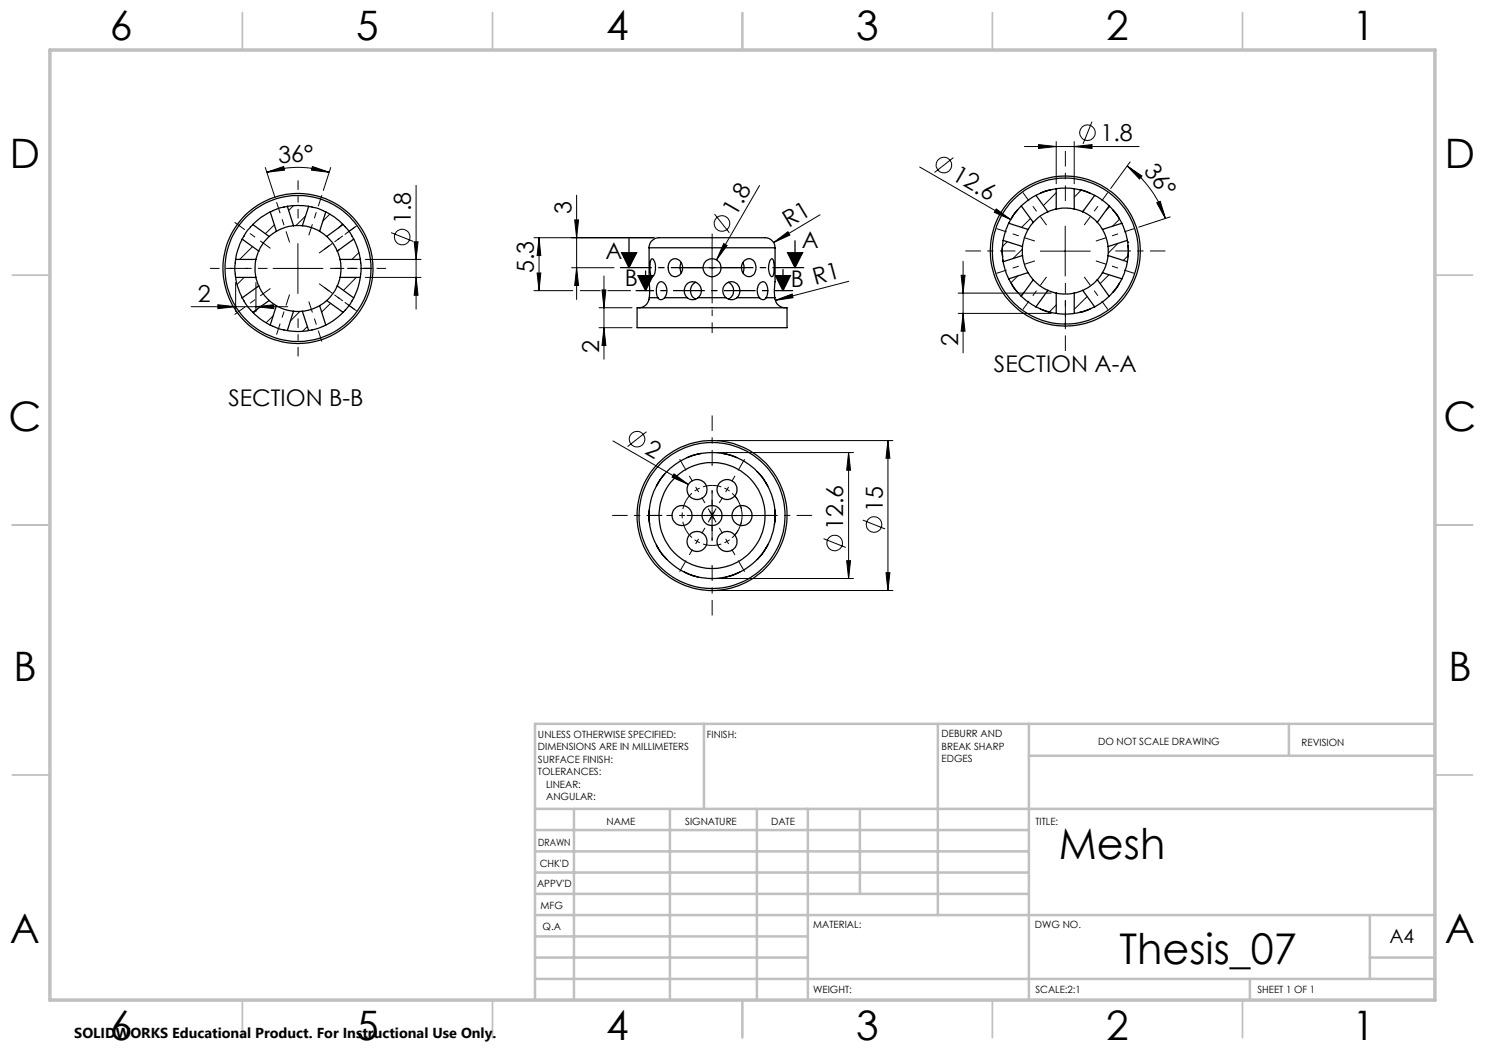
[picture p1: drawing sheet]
<svg xmlns="http://www.w3.org/2000/svg" width="297mm" height="210mm" viewBox="0 0 297 210" stroke-linecap="round" stroke-linejoin="round" font-family="sans-serif">
<g fill="none" stroke="#000" stroke-width=".25">
<path d="M207.2 39.1l-1.6 1-1.3 1.1M207.2 39.1l2.4 3.3M210.3 37.9l-2.2 .7M211.2 37.7l1.9-.1 1.7 .1M211.2 37.7a12.5 12.5 0 0 0-4 1.4M211.2 37.7v4.1M214.8 37.7a12.3 12.3 0 0 1 4.1 1.4M214.8 37.7v4.1M215.9 37.9l2.1 .7M218.9 39.1l1.7 1 1.2 1.1M218.9 39.1l-2.4 3.3M47.1 51.9v.1a8.6 8.6 0 0 0 0 3.5"/>
<path d="M47.1 55.5a13.4 13.4 0 0 0 1.3 4.1M47.1 55.5h4.1M47.1 51.9h4.1M48.4 59.6h.1a9.7 9.7 0 0 0 2.1 2.9M48.4 47.8a13.7 13.7 0 0 0-1.3 4.1M48.4 47.8l3.4 2.4M50.6 44.9l-.1 .1a9.1 9.1 0 0 0-2.1 2.8M50.6 44.9l3.2 2.4M51.2 51.9a9.1 9.1 0 0 0 0 3.6M51.2 55.5l.6 1.7M51.8 57.2a8.7 8.7 0 0 0 2 2.9M51.8 50.2l-.6 1.7"/>
<path d="M51.8 57.2l-3.4 2.4M53.8 47.3a8.2 8.2 0 0 0-2 2.9M54 42.4a11.6 11.6 0 0 0-3.4 2.5M54 42.4l1.3 3.8M55.3 46.2l-1.5 1.1M57.5 41.3a9.2 9.2 0 0 0-3.5 1.1M57.5 41.3a13 13 0 0 1 4.2 0M57.5 41.3l1.2 3.8M58.7 45.1a9.1 9.1 0 0 0-3.4 1.1M58.7 45.1h1.8M60.5 45.1a9.5 9.5 0 0 1 3.4 1.1M61.7 41.3h.1a8.6 8.6 0 0 1 3.4 1.1"/>
<path d="M61.7 41.3l-1.2 3.8M63.9 46.2l1.4 1.1M65.2 42.4a12 12 0 0 1 3.4 2.5M65.2 42.4l-1.3 3.8M65.3 47.3a8 8 0 0 1 2.2 2.9M67.5 57.2a8.5 8.5 0 0 1-2.2 2.9M67.5 50.2l.5 1.7M67.5 57.2l3.2 2.4M68 51.9a9.2 9.2 0 0 1 0 3.6M68 55.5l-.5 1.7M68 55.5h4.1M68 51.9h4.1"/>
<path d="M68.6 44.9a8.8 8.8 0 0 1 2.1 2.9M68.6 44.9l-3.3 2.4M70.7 59.6l-.9 1.5-1.2 1.4M70.7 47.8a12.5 12.5 0 0 1 1.4 4.1M70.7 47.8l-3.2 2.4M72.1 51.9a8.9 8.9 0 0 1 0 3.5v.1M72.1 55.5a12.3 12.3 0 0 1-1.4 4.1M124.3 50.5h3l-1.5 3zM125.8 47.7v5.8M127.6 55.1h3l-1.5 3zM129.1 54.2v3.9M129.8 49.6a2.32 2.32 0 0 1 3-2.1h17.7a8.7 8.7 0 0 1 3.5 .3 2.02 2.02 0 0 1 1 1.8"/>
<path d="M129.8 49.6l.1 9.9M129.8 49.6h25.2M129.9 59.5l-.1 .2a2.07 2.07 0 0 1-2 1.9M129.9 59.5h1.7M130.2 51.8h.2a1.45 1.45 0 0 1 .7 1.7 1.63 1.63 0 0 1-.7 1.8 5.1 5.1 0 0 1-.2-3.5zM131.6 59.5a.74 .74 0 0 0 .7 .5 .74 .74 0 0 0 .6-.5M131.6 59.5a2.53 2.53 0 0 1 .4-3.1 1.67 1.67 0 0 1 1.3 2.3l-.4 .8M132.9 59.5h4.5M134.1 52.2a1.5 1.5 0 0 1 1.7-.2 1.5 1.5 0 0 1 .7 1.6 1.47 1.47 0 0 1-1.5 1.7 1.47 1.47 0 0 1-1.4-1.8l.2-.8zM136.2 52.5l-.2 1 .2 1.1M137.4 59.5a1.62 1.62 0 0 0 2.2 0M137.4 59.5a1.76 1.76 0 0 1 0-2.7 1.76 1.76 0 0 1 2.7 .6 1.76 1.76 0 0 1-.5 2.1"/>
<path d="M139.1 56.5a1.86 1.86 0 0 0-1 1.6 1.86 1.86 0 0 0 1 1.7M139.6 59.5h5.6M145.2 59.5a1.63 1.63 0 0 0 2.2 0M145.2 59.5a1.78 1.78 0 0 1-.2-2.6 1.78 1.78 0 0 1 2.6 0 1.78 1.78 0 0 1-.2 2.6M145.7 56.5a1.87 1.87 0 0 1 1 1.6 1.87 1.87 0 0 1-1 1.7M147.4 59.5h4.5M148.6 52.5a2.57 2.57 0 0 1 0 2.1M148.8 52.2a1.39 1.39 0 0 1 1.6-.3 1.39 1.39 0 0 1 .8 1.4 1.58 1.58 0 0 1-1.6 2 1.88 1.88 0 0 1-.8-3.1zM151.9 59.5a.74 .74 0 0 0 1.3 0M151.9 59.5a2.11 2.11 0 0 1 .6-3.2 1.59 1.59 0 0 1 1.1 1.9l-.4 1.3M153.2 59.5h1.8M154.2 51.8l.2-.1a2.58 2.58 0 0 1 .4 2.4 1.01 1.01 0 0 1-.5 1.2 2.95 2.95 0 0 1-.1-3.5z"/>
<path d="M155 59.5v.1a2.05 2.05 0 0 0 2 2M155 49.6v6.8l-.1 1.5 .1 1.6M155.1 55.1h3l-1.5 3zM156.6 53.9v4.2M157.5 50.5h3l-1.5 3zM159 48.1v5.4M200.5 49.1l-.1 .8 .1 1.5M200.6 52h.1M200.6 52.3l.6 2.2 .6 1.3M200.6 48.1a13 13 0 0 0 0 4.2M200.6 48.1l3.9 1.2M201.8 44.7l-.6 1.4-.6 2"/>
<path d="M201.8 55.8a11.6 11.6 0 0 0 2.5 3.5M201.8 44.7l3.8 1.2M202.2 56.7l1.4 1.8M203.6 41.9l-.8 .9-.6 .9M204.3 59.3l.9 .8 2 1.3M204.3 41.2a12 12 0 0 0-2.5 3.5M204.3 41.2l2.4 3.3M204.5 51.1a9.8 9.8 0 0 0 1.1 3.4M204.5 49.3v1.8M204.5 51.1l-3.9 1.2M205.6 45.9a8.2 8.2 0 0 0-1.1 3.4M205.6 54.5l1.1 1.4"/>
<path d="M205.6 54.5l-3.8 1.3M206.7 55.9a7.2 7.2 0 0 0 2.9 2.2M206.7 44.5l-1.1 1.4M206.7 55.9l-2.4 3.4M209.6 42.4a7.5 7.5 0 0 0-2.9 2.1M209.6 58.1l1.6 .5M209.6 58.1l-2.4 3.3M211.2 58.6a9.2 9.2 0 0 0 3.6 0M211.2 41.8a9.1 9.1 0 0 1 3.6 0M211.2 41.8l-1.6 .6M211.2 58.6v4.1M214.8 41.8l1.7 .6"/>
<path d="M214.8 58.6v4.1M216.5 42.4a7.8 7.8 0 0 1 3 2.1M216.5 58.1l-1.7 .5M216.5 58.1l2.4 3.3M219.5 55.9a8 8 0 0 1-3 2.2M219.5 44.5l1 1.4M219.5 55.9l2.3 3.4M220.5 45.9a8.4 8.4 0 0 1 1.1 3.4M220.5 54.5l-1 1.4M220.5 54.5l3.9 1.3M221.6 51.1a7.9 7.9 0 0 1-1.1 3.4M221.6 49.3v1.8"/>
<path d="M221.6 51.1l3.9 1.2M221.8 59.3l-1.1 .9-1.8 1.2M221.8 41.2a13.1 13.1 0 0 1 2.6 3.5M221.8 41.2l-2.3 3.3M222.5 41.9l1.4 1.8M223.9 56.7l-1.4 1.8M224.4 44.7v.1a10.1 10.1 0 0 1 1.1 3.3M224.4 55.8a12.6 12.6 0 0 1-2.6 3.5M224.4 44.7l-3.9 1.2M225.5 52.3l-.6 2.3-.5 1.2M225.5 48.1a10.9 10.9 0 0 1 0 4.2M225.5 48.1l-3.9 1.2"/>
<path d="M225.5 48.4h.1M225.6 49.1l.1 1.1-.1 1.2M50.6 62.5a12.6 12.6 0 0 0 3.4 2.5M53.8 60.1l1.5 1M53.8 60.1l-3.2 2.4M54 65l.3 .1a8.1 8.1 0 0 0 3.2 1M55.3 61.1a8.3 8.3 0 0 0 3.4 1.2M55.3 61.1l-1.3 3.9M57.5 66.1a10.9 10.9 0 0 0 4.2 0M58.7 62.3h1.8M58.7 62.3l-1.2 3.8M60.5 62.3l1.2 3.8"/>
<path d="M63.9 61.1a8.8 8.8 0 0 1-3.4 1.2M63.9 61.1l1.3 3.9M65.2 65h-.1a10.2 10.2 0 0 1-3.4 1.1M65.3 60.1l-1.4 1M65.3 60.1l3.3 2.4M68.6 62.5a13.1 13.1 0 0 1-3.4 2.5M127.4 61.6h30v3.9h-30zM207.2 61.4a13.7 13.7 0 0 0 4 1.3M208.1 61.8l1.1 .5 1.1 .2M211.2 62.7l1.4 .1 2.2-.1M218 61.8l-2.1 .7M218.9 61.4a13.4 13.4 0 0 1-4.1 1.3"/>
<path d="M131.5 96.8l-.2 .4M132.9 94.8l-1.3 2M140.3 90.7l-1.8 .4-1.1 .4M144.6 90.7l1.7 .4 1.1 .4M151.4 94.3l1 1.1 1.2 1.8M129.9 102l-.1 1.7 .1 1.2M131.3 109a8.8 8.8 0 0 0 2.1 2.9M136.8 114.4l1.7 .7 1.1 .3M148 114.4l-1.7 .7-1.1 .3M153.6 109a9.9 9.9 0 0 1-2.2 2.9M155 102v1.4l-.1 1.5"/>
<circle cx="59.6" cy="53.7" r="14.6"/>
<circle cx="59.6" cy="53.7" r="15"/>
<circle cx="142.4" cy="53.5" r="1.8"/>
<circle cx="213.1" cy="50.2" r="15"/>
<circle cx="213.1" cy="50.2" r="14.6"/>
<circle cx="139.4" cy="97.9" r="2"/>
<circle cx="145.4" cy="97.9" r="2"/>
<circle cx="136.4" cy="103.1" r="2.01"/>
<circle cx="139.4" cy="108.3" r="2"/>
<circle cx="142.4" cy="103.1" r="14.6"/>
<circle cx="142.4" cy="103.1" r="2.01"/>
<circle cx="142.4" cy="103.1" r="15"/>
<circle cx="142.4" cy="103.1" r="10.6"/>
<circle cx="142.4" cy="103.1" r="12.6"/>
<circle cx="145.4" cy="108.3" r="2"/>
<circle cx="148.4" cy="103.1" r="2.01"/>
</g>
<g fill="none" stroke="#000" stroke-width=".2">
<path d="M53.1 33.5l1.9 6M53.3 34.5l3.4-1.2 .2 .7zM53.3 34.5a20.2 20.2 0 0 1 12.5 0M62.5 33.3l3.3 1.2-3.5-.5zM66.1 33.5l-1.4 4.6M83.2 37.1v24.7M115.3 39v20.9M151.9 37.1l-8.6 14.9M183.9 33.4l18.2 10.5M190.7 31.5l-3.8 3M204.9 29.3h22.9M207.7 28.9l3.5 .4-3.5 .4z"/>
<path d="M211.2 38.6l-2.5 2.5M211.2 28.3v8.5M214.8 29.3l3.6-.4v.8zM214.8 28.3v8.5M216.3 38l-1.5 1.4M218.4 24.3l-1.8 4.5M225.4 33.2l3 2-.5 .6zM225.4 33.2a21.2 21.2 0 0 1 7.7 10.5M226 32.4l-3.9 5.3M47.1 56.5v5.8M48.8 55.5l-1.4 1.4M50.5 49.3l-2.6 2.6"/>
<path d="M51.2 56.5v5.8M51.7 57.1l-.4 .4M54.6 53.7h10M54.9 45l-1.8 1.7M58.7 41.1l-1 1M59.6 48.7v10M61.1 43.2l-1.9 1.9M66 42.8l-1.4 1.4M67.9 49.9l-.4 .4M68.5 44.8l-.8 .8M71.3 55.5l-2.6 2.6M71.8 50.5l-1.4 1.4"/>
<path d="M73.1 51.9h11.1M73.1 55.5h11.1M78.2 46.5l4.5 1.8M82.8 48.4h.8l-.4 3.5zM83.2 55.5l.4 3.5h-.8zM106.8 47.5h24M106.8 58.1h7.7M107.4 54.6h.8l-.4 3.5zM107.8 47.5l.4 3.6h-.8zM107.8 47.5v10.6M114.3 53.5h8.5M114.9 44h.8l-.4 3.5z"/>
<path d="M115.3 53.5l.4 3.6h-.8zM116.1 58.1h4M120.4 58h.8l-.4 3.6zM120.8 55.2v16.7M121.6 58.1h4.5M137.4 53.5h10M142.4 48.5v10.1M142.9 42.8l3 3.8M144.7 48.7l.7 .4-2.1 2.9zM154.7 48.5l2.9-2.2 .4 .7zM164 43l-9.3 5.5M169.8 56.3l-14.7 3.8"/>
<path d="M191.6 58.6h18.7M192.2 55.1h.8l-.4 3.5zM192.6 52.3v18.3M199.2 41.8l2.9 2.1-3.2-1.4zM201.5 48.3l-1 1M203.6 55.2l-1.4 1.4M204.5 49.8l-1.9 1.9M204.9 58.3l-.7 .8M206.1 43.7l-1.8 1.8M208.1 50.2h10M209.7 58.1l-.4 .4M213 45.2v10"/>
<path d="M216.9 41.9l-.4 .4M217.5 59.3l-2.7 2.6M221.8 55l-1.8 1.7M222 41.3l-.8 .8M223.6 48.7l-1.9 1.9M223.9 43.8l-1.4 1.5M225.6 51.1l-1 1M231.4 40.6l.7-.3 1 3.4zM234 43.4l-6.2 2M38.2 61.3h19.3M43.6 61l3.5 .3-3.5 .4zM51.2 61.3l3.6-.3v.7z"/>
<path d="M51.5 61.8l-.8 .8M54.6 63.1l-1.4 1.4M60 62.3l-1.9 1.9M61.5 65.3l-1 1M66.1 60.7l-1.8 1.7M119.8 61.6h6.6M119.8 65.5h6.6M120.8 65.5l.4 3.6h-.8zM155.1 60.1l3.3-1.3 .2 .7zM191.6 62.7h18.7M192.6 62.7l.4 3.5h-.8zM211.2 61l-1.3 1.4"/>
<path d="M122.6 88.2l15.1 8.7M129.3 86.4l-3.8 2.9M134.8 94.8l2.9 2.1-3.3-1.4zM142.4 98.1v10M143.4 88.1h35.2M143.4 90.5h27.3M146.4 98.7a6 6 0 0 1 0 8.9M169.7 90.5l.4 3.5h-.8zM169.7 90.5v25.2M177.6 88.1l.4 3.5h-.8zM177.6 88.1v30M137.4 103.1h16"/>
<path d="M143.4 118.1h35.2M143.4 115.7h27.3M164.7 107.7l4.5 1.8M169.3 112.1h.8l-.4 3.6zM172.6 104l4.4 1.8M177.2 114.5h.8l-.4 3.6z"/>
<circle cx="188.8" cy="33" r="1.54"/>
<circle cx="217.5" cy="26.6" r="1.55"/>
<circle cx="80.4" cy="47.4" r="1.56"/>
<circle cx="144.4" cy="44.7" r="1.56"/>
<circle cx="127.4" cy="87.8" r="1.55"/>
<circle cx="166.9" cy="108.6" r="1.55"/>
<circle cx="174.8" cy="104.9" r="1.56"/>
</g>
<g fill="none" stroke="#000" stroke-width=".2" stroke-dasharray="15.2 1.3 1.3 1.3" stroke-dashoffset="14.6" stroke-linecap="butt">
<path d="M139.4 97.9a6 6 0 0 0-2.8 3.9M139.4 97.9a6 6 0 0 1 4.9-.5M139.4 97.9l-2.5-4.3M139.4 97.9l2.5 4.3M145.4 97.9a6 6 0 0 0-4.8-.5M145.4 97.9a6 6 0 0 1 2.9 3.9M145.4 97.9l2.5-4.3M145.4 97.9l-2.5 4.3M136.4 103.1a6 6 0 0 0 2 4.4M136.4 103.1a6 6 0 0 1 2-4.5M136.4 103.1h-5M136.4 103.1h5"/>
<path d="M139.4 108.3a6 6 0 0 0 4.9 .5M139.4 108.3a6 6 0 0 1-2.8-3.9M139.4 108.3l-2.5 4.3M139.4 108.3l2.5-4.3M142.4 103.1v-5M142.4 103.1h-5M142.4 103.1v5M142.4 103.1h5M145.4 108.3a6 6 0 0 0 2.9-3.9M145.4 108.3a6 6 0 0 1-4.8 .5M145.4 108.3l2.5 4.3M145.4 108.3l-2.5-4.3"/>
</g>
<g fill="none" stroke="#000" stroke-width=".2" stroke-dasharray="15.2 1.3 1.3 1.3" stroke-linecap="butt">
<path d="M137.4 53.5h-1.8M142.4 48.5v-1.8M147.4 53.5h1.8M136.9 93.6l-1-1.8M142.4 93.1v-.2M147.9 93.6l1-1.8M131.4 103.1h-2M132.4 103.1h-.2M136.9 112.6l-1 1.7M141.4 103.1h2M141.9 102.2l1 1.8M141.9 104l1-1.8"/>
<path d="M142.4 113.1v.2M142.9 102.2l-1 1.8M142.9 104l-1-1.8M143.4 103.1h-2M147.9 112.6l1 1.7M152.4 103.1h.2M153.4 103.1h2"/>
</g>
<g fill="none" stroke="#000" stroke-width=".2" stroke-dasharray="15.2 1.3 1.3 1.3" stroke-dashoffset="13.1" stroke-linecap="butt">
<path d="M221.6 38.5l-4.8 6.5M64.8 49.9l6.5-4.7M64.8 57.4l6.5 4.8M66 53.7h8.1M142.4 58.5v8.1M207 52.2l-7.7 2.5M207 48.2l-7.7-2.5M209.3 55.4l-4.7 6.5M209.3 45l-4.7-6.5M213.1 56.6v8.1M216.8 55.4l4.8 6.5M219.2 52.2l7.6 2.5"/>
<path d="M226.8 45.7l-7.6 2.5"/>
</g>
<path d="M203.1 50.2h-10M213.1 40.2v-10M223.1 50.2h10M213.1 60.2v10M142.4 93.1v-10M132.4 103.1h-10M142.4 113.1v10M152.4 103.1h10" fill="none" stroke="#000" stroke-width=".2" stroke-dasharray="15.2 1.3 1.3 1.3" stroke-dashoffset="12.1" stroke-linecap="butt"/>
<path d="M55.3 40.4l2.6 8.1M61.8 47.1l2.6-8.1M55.3 66.9l2.6-8M61.8 60.3l2.6 8" fill="none" stroke="#000" stroke-width=".2" stroke-dasharray="15.2 1.3 1.3 1.3" stroke-dashoffset="12.9" stroke-linecap="butt"/>
<path d="M54.1 49.7l-7.2-5.2M54.1 57.7l-7.2 5.2M71 45.4l-7.2 5.2M71 61.9l-7.2-5.2" fill="none" stroke="#000" stroke-width=".2" stroke-dasharray="15.2 1.3 1.3 1.3" stroke-dashoffset="12.7" stroke-linecap="butt"/>
<path d="M45.9 53.7h7.6M49.6 53.7h-7.6M59.6 43.7v-7.6M66.9 53.7h7.7M69.6 53.7h7.6M59.6 63.7v7.6" fill="none" stroke="#000" stroke-width=".2" stroke-dasharray="15.2 1.3 1.3 1.3" stroke-dashoffset="13.3" stroke-linecap="butt"/>
<path d="M161 53.5h-37.2" fill="none" stroke="#000" stroke-width=".25" stroke-dasharray="6.3 1.3 1.3 1.3" stroke-dashoffset="-.2" stroke-linecap="butt"/>
<path d="M127.1 58.1h31.5" fill="none" stroke="#000" stroke-width=".25" stroke-dasharray="6.3 1.3 1.3 1.3" stroke-dashoffset="2.7" stroke-linecap="butt"/>
<g fill="none" stroke="#c0c0c0" stroke-width=".35">
<path d="M48.5 2.5v7.5M98.5 2.5v7.5M148.5 2.5v7.5M198.5 2.5v7.5M248.5 2.5v7.5M2.5 55h7.5M287 55h7.5M2.5 105h7.5M287 105h7.5M2.5 155h7.5M287 155h7.5M48.5 200v7.5"/>
<path d="M98.5 200v7.5M148.5 200v7.5M198.5 200v7.5M248.5 200v7.5"/>
</g>
<g fill="none" stroke="#c0c0c0" stroke-width=".5">
<path d="M140.8 144.8v17M187.6 144.8v38.2M205.8 144.8v55.2M205.8 151.2h81.2M257.8 144.8v6.4M287 144.8h-180v55.2M107 161.8h180M107 178.8h98.8M107 174.5h98.8M107 170.3h98.8M107 166h98.8M114.8 161.8v38.2"/>
<path d="M134 161.8v38.2M151.4 161.8v38.2M161.6 161.8v38.2M172 161.8v17M107 195.8h180M107 191.5h54.6M107 187.3h54.6M107 183h180M250 195.8v4.2M274 191.5h13M274 183v12.8"/>
</g>
<path d="M10 10h277v190h-277z" fill="none" stroke="#c0c0c0" stroke-width=".7"/>
<g fill="#000">
<path d="M144.7 48.7l.7 .4-2.1 2.9zM154.7 48.5l2.9-2.2 .4 .7zM199.2 41.8l2.9 2.1-3.2-1.4zM155.1 60.1l3.3-1.3 .2 .7zM134.8 94.8l2.9 2.1-3.3-1.4z"/>
<path d="M62.5 33.3l3.3 1.2-3.5-.5zM53.3 34.5l3.4-1.2 .2 .7z"/>
<path d="M214.8 29.3l3.6-.4v.8zM207.7 28.9l3.5 .4-3.5 .4z"/>
<path d="M114.9 44h.8l-.4 3.5zM115.3 53.5l.4 3.6h-.8zM107.8 47.5l.4 3.6h-.8zM107.4 54.6h.8l-.4 3.5z"/>
<path d="M127.6 55.1h3l-1.5 3zM155.1 55.1h3l-1.5 3z"/>
<path d="M157.5 50.5h3l-1.5 3zM124.3 50.5h3l-1.5 3z"/>
<path d="M192.2 55.1h.8l-.4 3.5zM192.6 62.7l.4 3.5h-.8z"/>
<path d="M231.4 40.6l.7-.3 1 3.4zM225.4 33.2l3 2-.5 .6z"/>
<path d="M43.6 61l3.5 .3-3.5 .4zM51.2 61.3l3.6-.3v.7z"/>
<path d="M120.4 58h.8l-.4 3.6zM120.8 65.5l.4 3.6h-.8zM177.6 88.1l.4 3.5h-.8zM177.2 114.5h.8l-.4 3.6zM169.7 90.5l.4 3.5h-.8zM169.3 112.1h.8l-.4 3.6zM82.8 48.4h.8l-.4 3.5zM83.2 55.5l.4 3.5h-.8z"/>
</g>
<g font-size="8.5">
<text x="211.8" y="171.8">Mesh</text>
<text x="223.9" y="192.7">Thesis_07</text>
</g>
<g font-size="8.1">
<text x="22" y="8">6</text>
<text x="71.2" y="8">5</text>
<text x="121.2" y="8">4</text>
<text x="171.2" y="8">3</text>
<text x="221.2" y="8">2</text>
<text x="270.5" y="8">1</text>
<text x="2" y="33.6">D</text>
<text x="289" y="33.6">D</text>
<text x="1.7" y="86.1">C</text>
<text x="288.7" y="86.1">C</text>
<text x="2.7" y="136.1">B</text>
<text x="289.7" y="136.1">B</text>
<text x="2" y="188.6">A</text>
<text x="289" y="188.6">A</text>
<text x="22" y="208">6</text>
<text x="71.2" y="208">5</text>
<text x="121.2" y="208">4</text>
<text x="171.2" y="208">3</text>
<text x="221.2" y="208">2</text>
<text x="270.5" y="208">1</text>
</g>
<g font-size="4.7">
<text x="220.1" y="28.2">1.8</text>
<text x="55.7" y="32.5" transform="rotate(-1 55.7 32.5)">36°</text>
<text x="190.2" y="35.8" transform="rotate(30 190.2 35.8)">12.6</text>
<text x="228.6" y="34.1" transform="rotate(53 228.6 34.1)">36°</text>
<text x="82.2" y="44.8" transform="rotate(-90 82.2 44.8)">1.8</text>
<text x="114.3" y="42.9" transform="rotate(-90 114.3 42.9)">3</text>
<text x="147.2" y="43.3" transform="rotate(-60 147.2 43.3)">1.8</text>
<text x="157.8" y="45.6" transform="rotate(-31 157.8 45.6)">R1</text>
<text x="106.8" y="54.7" transform="rotate(-90 106.8 54.7)">5.3</text>
<text x="163" y="57" transform="rotate(-15 163 57)">R1</text>
<text x="39.6" y="60.3">2</text>
<text x="119.8" y="70.5" transform="rotate(-90 119.8 70.5)">2</text>
<text x="191.6" y="69.3" transform="rotate(-90 191.6 69.3)">2</text>
<text x="128.8" y="90.6" transform="rotate(30 128.8 90.6)">2</text>
<text x="168.7" y="106" transform="rotate(-90 168.7 106)">12.6</text>
<text x="176.5" y="102.3" transform="rotate(-90 176.5 102.3)">15</text>
</g>
<g font-size="4.6">
<text x="121.1" y="51.8">A</text>
<text x="160.4" y="49.5">A</text>
<text x="125" y="57.3">B</text>
<text x="158.2" y="57.4">B</text>
<text x="198.8" y="74.5">SECTION A-A</text>
<text x="45.7" y="81.3">SECTION B-B</text>
</g>
<text font-size="3.9" x="277.9" y="188.5">A4</text>
<text font-size="2.9" x="14.9" y="207.6">SOLIDWORKS Educational Product. For Instructional Use Only.</text>
<g font-size="2">
<text x="107.6" y="147.6">UNLESS OTHERWISE SPECIFIED:</text>
<text x="141.4" y="147.6">FINISH:</text>
<text x="188.3" y="147.5">DEBURR AND</text>
<text x="188.3" y="150">BREAK SHARP</text>
<text x="219.6" y="149">DO NOT SCALE DRAWING</text>
<text x="260.3" y="149.2">REVISION</text>
<text x="107.6" y="150.1">DIMENSIONS ARE IN MILLIMETERS</text>
<text x="107.6" y="152.6">SURFACE FINISH:</text>
<text x="107.6" y="155.1">TOLERANCES:</text>
<text x="188.3" y="152.5">EDGES</text>
<text x="109.2" y="157.6">LINEAR:</text>
<text x="109.2" y="160.1">ANGULAR:</text>
<text x="121.3" y="165">NAME</text>
<text x="137" y="164.9">SIGNATURE</text>
<text x="154.2" y="164.9">DATE</text>
<text x="207.1" y="164.9">TITLE:</text>
<text x="107.6" y="169.1">DRAWN</text>
<text x="107.9" y="173.3">CHK'D</text>
<text x="107.4" y="177.4">APPV'D</text>
<text x="108.1" y="181.8">MFG</text>
<text x="108.5" y="186">Q.A</text>
<text x="162.6" y="185.5">MATERIAL:</text>
<text x="207" y="185.5">DWG NO.</text>
<text x="162.6" y="198.5">WEIGHT:</text>
<text x="207.1" y="198.6">SCALE:2:1</text>
<text x="251.5" y="198.6">SHEET 1 OF 1</text>
</g>
</svg>
